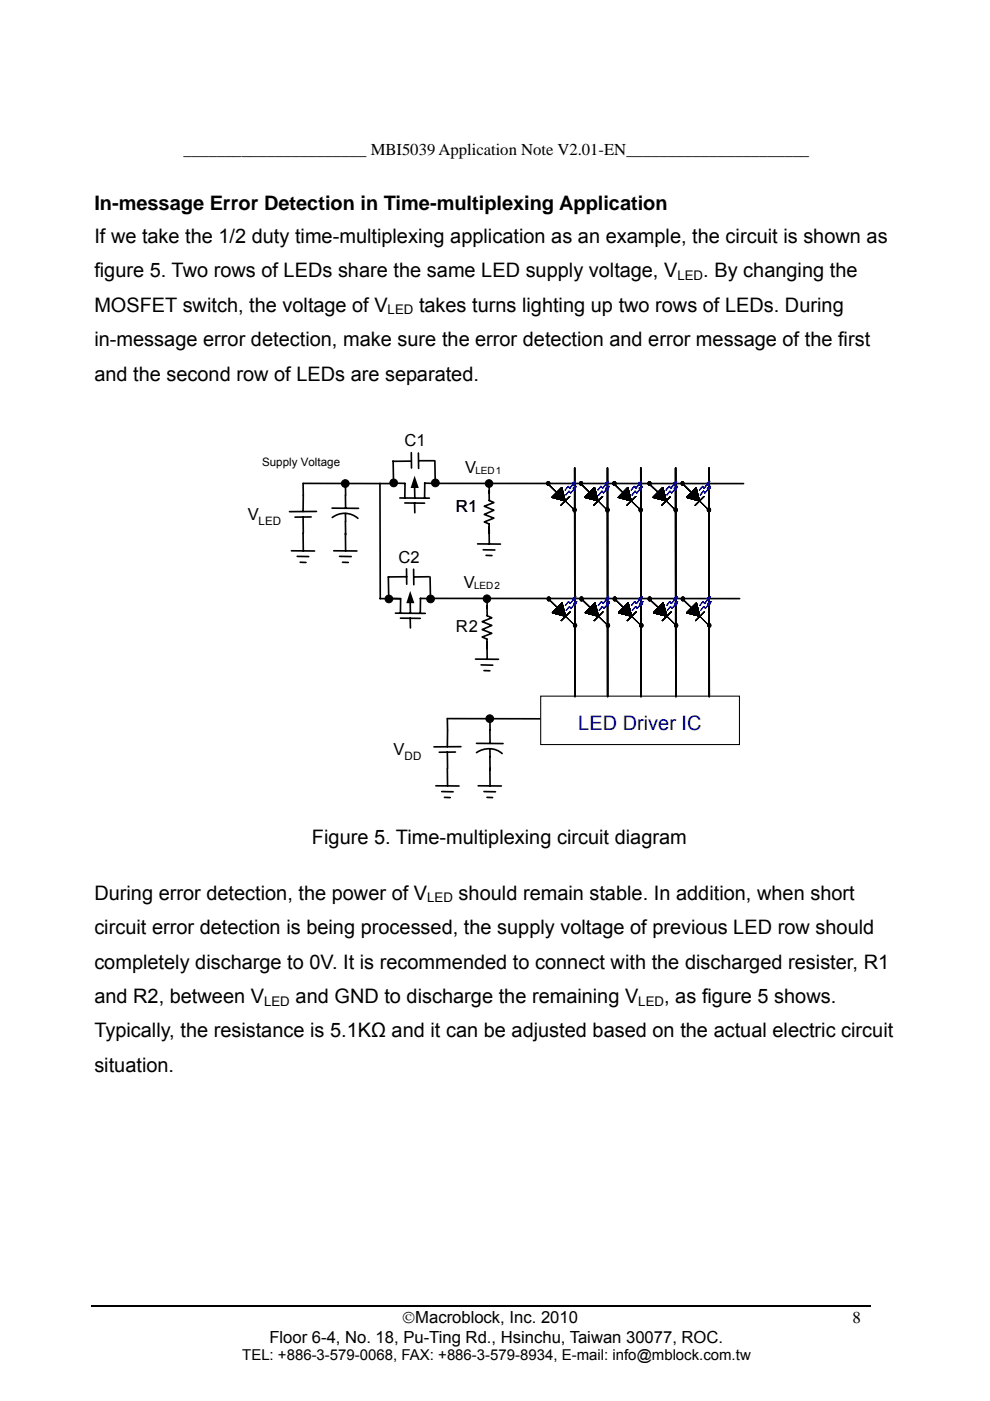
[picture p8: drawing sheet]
<svg xmlns="http://www.w3.org/2000/svg" width="210mm" height="297mm" viewBox="0 0 210 297" stroke-linecap="round" stroke-linejoin="round" font-family="sans-serif">
<path d="M19.5 276.9h165.2" fill="none" stroke="#000" stroke-width=".25"/>
<path d="M19 11h42.2v15h-42.2z" fill="#fff"/>
<path d="M114.6 147.6h42.2v10.3h-42.2z" fill="none" stroke="#000" stroke-width=".22"/>
<g fill="#fff">
<path d="M112.1 104.3h4.8v4.5h-4.8z"/>
<path d="M91.7 129.8h4.8v4.5h-4.8z"/>
</g>
<g fill="none" stroke="#000" stroke-width=".35">
<path d="M83.4 97.7v4.7M87.2 97.8h-3.9M87.2 96v3.2M88.7 96.1l.1 3.2M89 97.7h3.1M92.2 97.7l.1 4.7M121.9 99.2v48.5M61.8 116.8h4.9M63 118h2.4M63.6 119.2l1.3 .1M64.3 109.6v3.4M64.3 113.1v3.7"/>
<path d="M64.3 105.1v3.3M66 109.6h-3.5M67.1 108.4l-5.7 .1M70.4 107.7l5.6 .1M70.4 109.7a4.3 4.3 0 0 1 5.5 .2M70.8 116.8h4.9M72 118h2.5M72.6 119.2l1.3 .1M73.2 108.9l.1 4.4M73.2 102.5l.1 5.2M73.2 113.1l.1 3.7M80.6 102.5v24.4"/>
<path d="M83.8 102.4l2 .1M83.8 102.5h-19.5v2.5M84.8 105.6h6.2M85.8 106.6l4.2 .1M85.9 102.5l-.1 3M87.9 106.6v2.1M87.9 103.3v2.3M90 102.4l2.1 .1M90.1 102.4l-.1 3.1M92 102.5h65.6M101.3 115.3l4.8 .1M102.4 116.6h2.5"/>
<path d="M103.1 117.8h1.2M103.7 106.1l1 .5-2 .7 2 .9-2 .9 2 .8-2 .8 1 .4v2M103.7 104.1v2M103.7 111.7v3.6M103.7 102.5v2M80.6 126.9l4.3 .1M82.8 126.9h2.1M83.8 130h6.4M84.9 131.1h4.2M84.9 126.9v3.1M86.2 120.6v3.3M86.2 122.3h-3.9l.1 4.7"/>
<path d="M87 131.1v2M87 127.7v2.3M87.7 120.7v3.3M89.1 126.9h67.7M89.2 126.9l-.1 3M91 122.3h-3.1M91.2 122.3l.1 4.7M100.8 139.7l4.9 .1M103.3 130.5l1 .5-2.1 .8 2.1 .8-2.1 .9 2.1 .8-2.1 .8 1.1 .4v2M103.3 128.5v2M103.3 136.1v3.6M103.3 126.9v2.1"/>
<path d="M94.8 159.4l.1 3.5M94.9 154.9l-.1 3.4M96.6 159.4l-3.5 .1M97.7 158.3h-5.7M101 159.6a4.5 4.5 0 0 1 5.5 .2M101 157.6h5.7M102 141h2.5M102.6 142.2h1.3M103.9 158.7v4.5M103.9 152.4v5.2M114.5 152.4h-19.7l.1 2.4M92.4 166.6h4.9"/>
<path d="M93.7 167.8l2.4 .1M94.2 169.1h1.3M94.8 162.9l.1 3.7M101.4 166.6h4.9M102.6 167.8l2.5 .1M103.3 169.1h1.1M103.9 162.9v3.7"/>
</g>
<g fill="#000">
<path d="M87.9 100.9l.9 2.6h-1.7zM117 105.5l2.1-2.1 .7 2.8zM87 125.3l.9 2.6h-1.8z"/>
<circle cx="73.2" cy="102.5" r=".82"/>
<circle cx="83.5" cy="102.4" r=".82"/>
<circle cx="92.3" cy="102.4" r=".82"/>
<circle cx="103.7" cy="102.5" r=".81"/>
<circle cx="82.5" cy="127" r=".81"/>
<circle cx="91.3" cy="127" r=".81"/>
<circle cx="103.2" cy="126.9" r=".8"/>
<circle cx="103.8" cy="152.4" r=".82"/>
</g>
<g fill="none" stroke="#000" stroke-width=".21">
<path d="M117 105.5l2.1-2.1 .7 2.8z"/>
<circle cx="73.2" cy="102.5" r=".82"/>
<circle cx="83.5" cy="102.4" r=".82"/>
<circle cx="92.3" cy="102.4" r=".82"/>
<circle cx="103.7" cy="102.5" r=".81"/>
<circle cx="82.5" cy="127" r=".81"/>
<circle cx="91.3" cy="127" r=".81"/>
<circle cx="103.2" cy="126.9" r=".8"/>
<circle cx="103.8" cy="152.4" r=".82"/>
</g>
<path d="M116.1 102.4l2 2.1M117 105.5l2.1-2.1 .7 2.8zM119.8 106.2l1.9 1.9M120.8 105.3l-1.9 1.8" fill="none" stroke="#000" stroke-width=".22"/>
<path d="M121.5 102.7l-.7 .8" fill="none" stroke="#00f" stroke-width=".22"/>
<path d="M121.3 102.5l.7-.5-.3 .9z" fill="#00f"/>
<path d="M120.8 103.5l-.3-.4-.7 .8M121.3 102.5l.7-.5-.3 .9z" fill="none" stroke="#00f" stroke-width=".22"/>
<path d="M121.5 103.5l.7-.4-.4 .8z" fill="#00f"/>
<path d="M121.5 103.5l.7-.4-.4 .8zM121.7 103.7l-.7 .8-.4-.4-.6 .9M121.6 127.1l-.7 .9" fill="none" stroke="#00f" stroke-width=".22"/>
<g fill="#000">
<path d="M119.2 127.8l.7 2.9-2.8-.8z"/>
<circle cx="116.2" cy="102.5" r=".38"/>
<circle cx="121.8" cy="108.1" r=".38"/>
</g>
<g fill="none" stroke="#000" stroke-width=".21">
<path d="M119.2 127.8l.7 2.9-2.8-.8z"/>
<circle cx="116.2" cy="102.5" r=".38"/>
<circle cx="121.8" cy="108.1" r=".38"/>
</g>
<path d="M116.2 126.9l2.1 2M119.2 127.8l.7 2.9-2.8-.8zM119.9 130.7l1.9 1.8M120.9 129.7l-1.9 1.9" fill="none" stroke="#000" stroke-width=".22"/>
<path d="M121.4 126.9l.7-.4-.3 .9z" fill="#00f"/>
<path d="M120.9 128l-.4-.5-.6 .9M121.4 126.9l.7-.4-.3 .9z" fill="none" stroke="#00f" stroke-width=".22"/>
<path d="M121.6 128l.7-.5-.4 .9z" fill="#00f"/>
<path d="M128.4 102.7l-.6 .8M121.6 128l.7-.5-.4 .9zM121.8 128.2l-.7 .8-.4-.4-.7 .8" fill="none" stroke="#00f" stroke-width=".22"/>
<g fill="#000">
<path d="M126 103.4l.8 2.8-2.8-.7z"/>
<circle cx="116.4" cy="126.9" r=".39"/>
<circle cx="121.9" cy="132.6" r=".37"/>
</g>
<g fill="none" stroke="#000" stroke-width=".21">
<path d="M126 103.4l.8 2.8-2.8-.7z"/>
<circle cx="116.4" cy="126.9" r=".39"/>
<circle cx="121.9" cy="132.6" r=".37"/>
</g>
<path d="M128.8 99.2v48.5" fill="none" stroke="#000" stroke-width=".35"/>
<path d="M123 102.4l2.1 2.1M126 103.4l.8 2.8-2.8-.7zM126.8 106.2l1.9 1.9M127.7 105.3l-1.8 1.8M127.8 105.3l-1.9 1.8" fill="none" stroke="#000" stroke-width=".22"/>
<path d="M128.3 102.5l.7-.5-.3 .9z" fill="#00f"/>
<path d="M127.8 103.5l-.4-.4-.6 .8M128.3 102.5l.7-.5-.3 .9z" fill="none" stroke="#00f" stroke-width=".22"/>
<path d="M128.4 103.5l.7-.4-.3 .8z" fill="#00f"/>
<path d="M128.4 103.5l.7-.4-.3 .8zM128.6 103.7l-.6 .8-.4-.4-.7 .9M128.6 127.1l-.7 .9" fill="none" stroke="#00f" stroke-width=".22"/>
<g fill="#000">
<path d="M126.2 127.8l.7 2.9-2.8-.8z"/>
<circle cx="123.2" cy="102.5" r=".37"/>
<circle cx="128.8" cy="108.1" r=".39"/>
</g>
<g fill="none" stroke="#000" stroke-width=".21">
<path d="M126.2 127.8l.7 2.9-2.8-.8z"/>
<circle cx="123.2" cy="102.5" r=".37"/>
<circle cx="128.8" cy="108.1" r=".39"/>
</g>
<path d="M123.2 126.9l2.1 2M126.2 127.8l.7 2.9-2.8-.8zM126.9 130.7l1.9 1.8M127.8 129.7l-1.8 1.9" fill="none" stroke="#000" stroke-width=".22"/>
<path d="M128.4 126.9l.7-.4-.4 .9z" fill="#00f"/>
<path d="M127.9 128l-.4-.5-.6 .9M128.4 126.9l.7-.4-.4 .9z" fill="none" stroke="#00f" stroke-width=".22"/>
<path d="M128.6 128l.6-.5-.3 .9z" fill="#00f"/>
<path d="M135.5 102.7l-.6 .8M128.6 128l.6-.5-.3 .9zM128.8 128.2l-.8 .8-.3-.4-.7 .8" fill="none" stroke="#00f" stroke-width=".22"/>
<g fill="#000">
<path d="M133.1 103.4l.7 2.8-2.7-.7z"/>
<circle cx="123.3" cy="126.9" r=".38"/>
<circle cx="128.9" cy="132.6" r=".37"/>
</g>
<g fill="none" stroke="#000" stroke-width=".21">
<path d="M133.1 103.4l.7 2.8-2.7-.7z"/>
<circle cx="123.3" cy="126.9" r=".38"/>
<circle cx="128.9" cy="132.6" r=".37"/>
</g>
<path d="M135.9 99.2v48.5" fill="none" stroke="#000" stroke-width=".35"/>
<path d="M130.1 102.4l2 2.1M133.1 103.4l.7 2.8-2.7-.7zM133.8 106.2l1.9 1.9M134.8 105.3l-1.9 1.8" fill="none" stroke="#000" stroke-width=".22"/>
<path d="M135.3 102.5l.7-.5-.3 .9z" fill="#00f"/>
<path d="M134.9 103.5l-.4-.4-.7 .8M135.3 102.5l.7-.5-.3 .9z" fill="none" stroke="#00f" stroke-width=".22"/>
<path d="M135.5 103.5l.7-.4-.4 .8z" fill="#00f"/>
<path d="M135.5 103.5l.7-.4-.4 .8zM135.7 103.7l-.7 .8-.3-.4-.7 .9M135.6 127.1l-.7 .9" fill="none" stroke="#00f" stroke-width=".22"/>
<g fill="#000">
<path d="M133.2 127.8l.7 2.9-2.8-.8z"/>
<circle cx="130.2" cy="102.5" r=".38"/>
<circle cx="135.8" cy="108.1" r=".38"/>
</g>
<g fill="none" stroke="#000" stroke-width=".21">
<path d="M133.2 127.8l.7 2.9-2.8-.8z"/>
<circle cx="130.2" cy="102.5" r=".38"/>
<circle cx="135.8" cy="108.1" r=".38"/>
</g>
<path d="M130.2 126.9l2.1 2M133.2 127.8l.7 2.9-2.8-.8zM133.9 130.7l1.9 1.8M134.9 129.7l-1.9 1.9" fill="none" stroke="#000" stroke-width=".22"/>
<path d="M135.5 126.9l.6-.4-.3 .9z" fill="#00f"/>
<path d="M134.9 128l-.3-.5-.7 .9M135.5 126.9l.6-.4-.3 .9z" fill="none" stroke="#00f" stroke-width=".22"/>
<path d="M135.6 128l.7-.5-.3 .9z" fill="#00f"/>
<path d="M142.9 102.7l-.7 .8M135.6 128l.7-.5-.3 .9zM135.8 128.2l-.7 .8-.3-.4-.8 .8" fill="none" stroke="#00f" stroke-width=".22"/>
<g fill="#000">
<path d="M140.5 103.4l.8 2.8-2.8-.7z"/>
<circle cx="130.4" cy="126.9" r=".38"/>
<circle cx="136" cy="132.6" r=".38"/>
</g>
<g fill="none" stroke="#000" stroke-width=".21">
<path d="M140.5 103.4l.8 2.8-2.8-.7z"/>
<circle cx="130.4" cy="126.9" r=".38"/>
<circle cx="136" cy="132.6" r=".38"/>
</g>
<path d="M143.3 99.2v48.5" fill="none" stroke="#000" stroke-width=".35"/>
<path d="M137.5 102.4l2.1 2.1M140.5 103.4l.8 2.8-2.8-.7zM141.3 106.2l1.8 1.9M142.2 105.3l-1.9 1.8" fill="none" stroke="#000" stroke-width=".22"/>
<path d="M142.8 102.5l.7-.5-.4 .9z" fill="#00f"/>
<path d="M142.2 103.5l-.3-.4-.7 .8M142.8 102.5l.7-.5-.4 .9z" fill="none" stroke="#00f" stroke-width=".22"/>
<path d="M142.9 103.5l.7-.4-.3 .8z" fill="#00f"/>
<path d="M142.9 103.5l.7-.4-.3 .8zM143.1 103.7l-.7 .8-.4-.4-.6 .9M143 127.1l-.6 .9" fill="none" stroke="#00f" stroke-width=".22"/>
<g fill="#000">
<path d="M140.6 127.8l.8 2.9-2.8-.8z"/>
<circle cx="137.7" cy="102.5" r=".37"/>
<circle cx="143.3" cy="108.1" r=".38"/>
</g>
<g fill="none" stroke="#000" stroke-width=".21">
<path d="M140.6 127.8l.8 2.9-2.8-.8z"/>
<circle cx="137.7" cy="102.5" r=".37"/>
<circle cx="143.3" cy="108.1" r=".38"/>
</g>
<path d="M137.6 126.9l2.1 2M140.6 127.8l.8 2.9-2.8-.8zM141.4 130.7l1.9 1.8M142.3 129.7l-1.9 1.9" fill="none" stroke="#000" stroke-width=".22"/>
<path d="M142.9 126.9l.7-.4-.4 .9z" fill="#00f"/>
<path d="M142.4 128l-.4-.5-.6 .9M142.9 126.9l.7-.4-.4 .9z" fill="none" stroke="#00f" stroke-width=".22"/>
<path d="M143 128l.7-.5-.3 .9z" fill="#00f"/>
<path d="M150 102.7l-.7 .8M143 128l.7-.5-.3 .9zM143.2 128.2l-.7 .8-.3-.4-.7 .8" fill="none" stroke="#00f" stroke-width=".22"/>
<g fill="#000">
<path d="M147.6 103.4l.7 2.8-2.8-.7z"/>
<circle cx="137.7" cy="126.9" r=".38"/>
<circle cx="143.4" cy="132.6" r=".36"/>
</g>
<g fill="none" stroke="#000" stroke-width=".21">
<path d="M147.6 103.4l.7 2.8-2.8-.7z"/>
<circle cx="137.7" cy="126.9" r=".38"/>
<circle cx="143.4" cy="132.6" r=".36"/>
</g>
<path d="M150.3 99.2l.1 48.5" fill="none" stroke="#000" stroke-width=".35"/>
<path d="M144.6 102.4l2 2.1M147.6 103.4l.7 2.8-2.8-.7zM148.3 106.2l1.9 1.9M149.3 105.3l-1.9 1.8" fill="none" stroke="#000" stroke-width=".22"/>
<path d="M149.8 102.5l.7-.5-.3 .9z" fill="#00f"/>
<path d="M149.3 103.5l-.3-.4-.7 .8M149.8 102.5l.7-.5-.3 .9z" fill="none" stroke="#00f" stroke-width=".22"/>
<path d="M150 103.5l.7-.4-.4 .8z" fill="#00f"/>
<path d="M149.5 104.5l-.3-.4-.7 .9M150 103.5l.7-.4-.4 .8zM150.1 103.7l-.7 .8M150.1 127.1l-.7 .9" fill="none" stroke="#00f" stroke-width=".22"/>
<g fill="#000">
<path d="M145.6 129.9l2.1-2.1 .7 2.9z"/>
<circle cx="144.7" cy="102.5" r=".36"/>
<circle cx="150.3" cy="108.1" r=".39"/>
</g>
<g fill="none" stroke="#000" stroke-width=".21">
<path d="M145.6 129.9l2.1-2.1 .7 2.9z"/>
<circle cx="144.7" cy="102.5" r=".36"/>
<circle cx="150.3" cy="108.1" r=".39"/>
</g>
<path d="M144.6 126.9l2.1 2M145.6 129.9l2.1-2.1 .7 2.9zM148.4 130.7l1.8 1.8M149.4 129.7l-1.9 1.9" fill="none" stroke="#000" stroke-width=".22"/>
<path d="M149.9 126.9l.7-.4-.4 .9z" fill="#00f"/>
<path d="M149.4 128l-.3-.5-.7 .9M149.9 126.9l.7-.4-.4 .9z" fill="none" stroke="#00f" stroke-width=".22"/>
<path d="M150.1 128l.7-.5-.4 .9z" fill="#00f"/>
<path d="M150.1 128l.7-.5-.4 .9zM150.2 128.2l-.6 .8-.4-.4-.7 .8" fill="none" stroke="#00f" stroke-width=".22"/>
<g fill="#000">
<circle cx="144.8" cy="126.9" r=".39"/>
<circle cx="150.4" cy="132.6" r=".36"/>
</g>
<g fill="none" stroke="#000" stroke-width=".21">
<circle cx="144.8" cy="126.9" r=".39"/>
<circle cx="150.4" cy="132.6" r=".36"/>
</g>
<path d="M112.7 103.6h3.3v8h-3.3z" fill="#fff"/>
<path d="M121.9 99.2v48.5" fill="none" stroke="#000" stroke-width=".35"/>
<path d="M116.1 102.4l2 2.1M117 105.5l2.1-2.1 .7 2.8zM119.8 106.2l1.9 1.9M120.8 105.3l-1.9 1.8" fill="none" stroke="#000" stroke-width=".22"/>
<path d="M117 105.5l2.1-2.1 .7 2.8z" fill="#000"/>
<path d="M117 105.5l2.1-2.1 .7 2.8z" fill="none" stroke="#000" stroke-width=".21"/>
<path d="M121.5 102.7l-.7 .8" fill="none" stroke="#00f" stroke-width=".22"/>
<path d="M121.3 102.5l.7-.5-.3 .9z" fill="#00f"/>
<path d="M120.8 103.5l-.3-.4-.7 .8M121.3 102.5l.7-.5-.3 .9z" fill="none" stroke="#00f" stroke-width=".22"/>
<path d="M121.5 103.5l.7-.4-.4 .8z" fill="#00f"/>
<path d="M121.5 103.5l.7-.4-.4 .8zM121.7 103.7l-.7 .8-.4-.4-.6 .9M121.6 127.1l-.7 .9" fill="none" stroke="#00f" stroke-width=".22"/>
<g fill="#000">
<path d="M119.2 127.8l.7 2.9-2.8-.8z"/>
<circle cx="116.2" cy="102.5" r=".38"/>
<circle cx="121.8" cy="108.1" r=".38"/>
</g>
<g fill="none" stroke="#000" stroke-width=".21">
<path d="M119.2 127.8l.7 2.9-2.8-.8z"/>
<circle cx="116.2" cy="102.5" r=".38"/>
<circle cx="121.8" cy="108.1" r=".38"/>
</g>
<path d="M116.2 126.9l2.1 2M119.2 127.8l.7 2.9-2.8-.8zM119.9 130.7l1.9 1.8M120.9 129.7l-1.9 1.9" fill="none" stroke="#000" stroke-width=".22"/>
<path d="M121.4 126.9l.7-.4-.3 .9z" fill="#00f"/>
<path d="M120.9 128l-.4-.5-.6 .9M121.4 126.9l.7-.4-.3 .9z" fill="none" stroke="#00f" stroke-width=".22"/>
<path d="M121.6 128l.7-.5-.4 .9z" fill="#00f"/>
<path d="M128.4 102.7l-.6 .8M121.6 128l.7-.5-.4 .9zM121.8 128.2l-.7 .8-.4-.4-.7 .8" fill="none" stroke="#00f" stroke-width=".22"/>
<g fill="#000">
<path d="M126 103.4l.8 2.8-2.8-.7z"/>
<circle cx="116.4" cy="126.9" r=".39"/>
<circle cx="121.9" cy="132.6" r=".37"/>
</g>
<g fill="none" stroke="#000" stroke-width=".21">
<path d="M126 103.4l.8 2.8-2.8-.7z"/>
<circle cx="116.4" cy="126.9" r=".39"/>
<circle cx="121.9" cy="132.6" r=".37"/>
</g>
<path d="M128.8 99.2v48.5" fill="none" stroke="#000" stroke-width=".35"/>
<path d="M123 102.4l2.1 2.1M126 103.4l.8 2.8-2.8-.7zM126.8 106.2l1.9 1.9M127.7 105.3l-1.8 1.8M127.8 105.3l-1.9 1.8" fill="none" stroke="#000" stroke-width=".22"/>
<path d="M128.3 102.5l.7-.5-.3 .9z" fill="#00f"/>
<path d="M127.8 103.5l-.4-.4-.6 .8M128.3 102.5l.7-.5-.3 .9z" fill="none" stroke="#00f" stroke-width=".22"/>
<path d="M128.4 103.5l.7-.4-.3 .8z" fill="#00f"/>
<path d="M128.4 103.5l.7-.4-.3 .8zM128.6 103.7l-.6 .8-.4-.4-.7 .9M128.6 127.1l-.7 .9" fill="none" stroke="#00f" stroke-width=".22"/>
<g fill="#000">
<path d="M126.2 127.8l.7 2.9-2.8-.8z"/>
<circle cx="123.2" cy="102.5" r=".37"/>
<circle cx="128.8" cy="108.1" r=".39"/>
</g>
<g fill="none" stroke="#000" stroke-width=".21">
<path d="M126.2 127.8l.7 2.9-2.8-.8z"/>
<circle cx="123.2" cy="102.5" r=".37"/>
<circle cx="128.8" cy="108.1" r=".39"/>
</g>
<path d="M123.2 126.9l2.1 2M126.2 127.8l.7 2.9-2.8-.8zM126.9 130.7l1.9 1.8M127.8 129.7l-1.8 1.9" fill="none" stroke="#000" stroke-width=".22"/>
<path d="M128.4 126.9l.7-.4-.4 .9z" fill="#00f"/>
<path d="M127.9 128l-.4-.5-.6 .9M128.4 126.9l.7-.4-.4 .9z" fill="none" stroke="#00f" stroke-width=".22"/>
<path d="M128.6 128l.6-.5-.3 .9z" fill="#00f"/>
<path d="M135.5 102.7l-.6 .8M128.6 128l.6-.5-.3 .9zM128.8 128.2l-.8 .8-.3-.4-.7 .8" fill="none" stroke="#00f" stroke-width=".22"/>
<g fill="#000">
<path d="M133.1 103.4l.7 2.8-2.7-.7z"/>
<circle cx="123.3" cy="126.9" r=".38"/>
<circle cx="128.9" cy="132.6" r=".37"/>
</g>
<g fill="none" stroke="#000" stroke-width=".21">
<path d="M133.1 103.4l.7 2.8-2.7-.7z"/>
<circle cx="123.3" cy="126.9" r=".38"/>
<circle cx="128.9" cy="132.6" r=".37"/>
</g>
<path d="M135.9 99.2v48.5" fill="none" stroke="#000" stroke-width=".35"/>
<path d="M130.1 102.4l2 2.1M133.1 103.4l.7 2.8-2.7-.7zM133.8 106.2l1.9 1.9M134.8 105.3l-1.9 1.8" fill="none" stroke="#000" stroke-width=".22"/>
<path d="M135.3 102.5l.7-.5-.3 .9z" fill="#00f"/>
<path d="M134.9 103.5l-.4-.4-.7 .8M135.3 102.5l.7-.5-.3 .9z" fill="none" stroke="#00f" stroke-width=".22"/>
<path d="M135.5 103.5l.7-.4-.4 .8z" fill="#00f"/>
<path d="M135.5 103.5l.7-.4-.4 .8zM135.7 103.7l-.7 .8-.3-.4-.7 .9M135.6 127.1l-.7 .9" fill="none" stroke="#00f" stroke-width=".22"/>
<g fill="#000">
<path d="M133.2 127.8l.7 2.9-2.8-.8z"/>
<circle cx="130.2" cy="102.5" r=".38"/>
<circle cx="135.8" cy="108.1" r=".38"/>
</g>
<g fill="none" stroke="#000" stroke-width=".21">
<path d="M133.2 127.8l.7 2.9-2.8-.8z"/>
<circle cx="130.2" cy="102.5" r=".38"/>
<circle cx="135.8" cy="108.1" r=".38"/>
</g>
<path d="M130.2 126.9l2.1 2M133.2 127.8l.7 2.9-2.8-.8zM133.9 130.7l1.9 1.8M134.9 129.7l-1.9 1.9" fill="none" stroke="#000" stroke-width=".22"/>
<path d="M135.5 126.9l.6-.4-.3 .9z" fill="#00f"/>
<path d="M134.9 128l-.3-.5-.7 .9M135.5 126.9l.6-.4-.3 .9z" fill="none" stroke="#00f" stroke-width=".22"/>
<path d="M135.6 128l.7-.5-.3 .9z" fill="#00f"/>
<path d="M142.9 102.7l-.7 .8M135.6 128l.7-.5-.3 .9zM135.8 128.2l-.7 .8-.3-.4-.8 .8" fill="none" stroke="#00f" stroke-width=".22"/>
<g fill="#000">
<path d="M140.5 103.4l.8 2.8-2.8-.7z"/>
<circle cx="130.4" cy="126.9" r=".38"/>
<circle cx="136" cy="132.6" r=".38"/>
</g>
<g fill="none" stroke="#000" stroke-width=".21">
<path d="M140.5 103.4l.8 2.8-2.8-.7z"/>
<circle cx="130.4" cy="126.9" r=".38"/>
<circle cx="136" cy="132.6" r=".38"/>
</g>
<path d="M143.3 99.2v48.5" fill="none" stroke="#000" stroke-width=".35"/>
<path d="M137.5 102.4l2.1 2.1M140.5 103.4l.8 2.8-2.8-.7zM141.3 106.2l1.8 1.9M142.2 105.3l-1.9 1.8" fill="none" stroke="#000" stroke-width=".22"/>
<path d="M142.8 102.5l.7-.5-.4 .9z" fill="#00f"/>
<path d="M142.2 103.5l-.3-.4-.7 .8M142.8 102.5l.7-.5-.4 .9z" fill="none" stroke="#00f" stroke-width=".22"/>
<path d="M142.9 103.5l.7-.4-.3 .8z" fill="#00f"/>
<path d="M142.9 103.5l.7-.4-.3 .8zM143.1 103.7l-.7 .8-.4-.4-.6 .9M143 127.1l-.6 .9" fill="none" stroke="#00f" stroke-width=".22"/>
<g fill="#000">
<path d="M140.6 127.8l.8 2.9-2.8-.8z"/>
<circle cx="137.7" cy="102.5" r=".37"/>
<circle cx="143.3" cy="108.1" r=".38"/>
</g>
<g fill="none" stroke="#000" stroke-width=".21">
<path d="M140.6 127.8l.8 2.9-2.8-.8z"/>
<circle cx="137.7" cy="102.5" r=".37"/>
<circle cx="143.3" cy="108.1" r=".38"/>
</g>
<path d="M137.6 126.9l2.1 2M140.6 127.8l.8 2.9-2.8-.8zM141.4 130.7l1.9 1.8M142.3 129.7l-1.9 1.9" fill="none" stroke="#000" stroke-width=".22"/>
<path d="M142.9 126.9l.7-.4-.4 .9z" fill="#00f"/>
<path d="M142.4 128l-.4-.5-.6 .9M142.9 126.9l.7-.4-.4 .9z" fill="none" stroke="#00f" stroke-width=".22"/>
<path d="M143 128l.7-.5-.3 .9z" fill="#00f"/>
<path d="M150 102.7l-.7 .8M143 128l.7-.5-.3 .9zM143.2 128.2l-.7 .8-.3-.4-.7 .8" fill="none" stroke="#00f" stroke-width=".22"/>
<g fill="#000">
<path d="M147.6 103.4l.7 2.8-2.8-.7z"/>
<circle cx="137.7" cy="126.9" r=".38"/>
<circle cx="143.4" cy="132.6" r=".36"/>
</g>
<g fill="none" stroke="#000" stroke-width=".21">
<path d="M147.6 103.4l.7 2.8-2.8-.7z"/>
<circle cx="137.7" cy="126.9" r=".38"/>
<circle cx="143.4" cy="132.6" r=".36"/>
</g>
<path d="M150.3 99.2l.1 48.5" fill="none" stroke="#000" stroke-width=".35"/>
<path d="M144.6 102.4l2 2.1M147.6 103.4l.7 2.8-2.8-.7zM148.3 106.2l1.9 1.9M149.3 105.3l-1.9 1.8" fill="none" stroke="#000" stroke-width=".22"/>
<path d="M149.8 102.5l.7-.5-.3 .9z" fill="#00f"/>
<path d="M149.3 103.5l-.3-.4-.7 .8M149.8 102.5l.7-.5-.3 .9z" fill="none" stroke="#00f" stroke-width=".22"/>
<path d="M150 103.5l.7-.4-.4 .8z" fill="#00f"/>
<path d="M149.5 104.5l-.3-.4-.7 .9M150 103.5l.7-.4-.4 .8zM150.1 103.7l-.7 .8M150.1 127.1l-.7 .9" fill="none" stroke="#00f" stroke-width=".22"/>
<g fill="#000">
<path d="M145.6 129.9l2.1-2.1 .7 2.9z"/>
<circle cx="144.7" cy="102.5" r=".36"/>
<circle cx="150.3" cy="108.1" r=".39"/>
</g>
<g fill="none" stroke="#000" stroke-width=".21">
<path d="M145.6 129.9l2.1-2.1 .7 2.9z"/>
<circle cx="144.7" cy="102.5" r=".36"/>
<circle cx="150.3" cy="108.1" r=".39"/>
</g>
<path d="M144.6 126.9l2.1 2M145.6 129.9l2.1-2.1 .7 2.9zM148.4 130.7l1.8 1.8M149.4 129.7l-1.9 1.9" fill="none" stroke="#000" stroke-width=".22"/>
<path d="M149.9 126.9l.7-.4-.4 .9z" fill="#00f"/>
<path d="M149.4 128l-.3-.5-.7 .9M149.9 126.9l.7-.4-.4 .9z" fill="none" stroke="#00f" stroke-width=".22"/>
<path d="M150.1 128l.7-.5-.4 .9z" fill="#00f"/>
<path d="M121.5 102.7l-.7 .8M150.1 128l.7-.5-.4 .9zM150.2 128.2l-.6 .8-.4-.4-.7 .8" fill="none" stroke="#00f" stroke-width=".22"/>
<g fill="#000">
<path d="M117 105.5l2.1-2.1 .7 2.8z"/>
<circle cx="144.8" cy="126.9" r=".39"/>
<circle cx="150.4" cy="132.6" r=".36"/>
</g>
<g fill="none" stroke="#000" stroke-width=".21">
<path d="M117 105.5l2.1-2.1 .7 2.8z"/>
<circle cx="144.8" cy="126.9" r=".39"/>
<circle cx="150.4" cy="132.6" r=".36"/>
</g>
<path d="M121.9 99.2v48.5" fill="none" stroke="#000" stroke-width=".35"/>
<path d="M116.1 102.4l2 2.1M117 105.5l2.1-2.1 .7 2.8zM119.8 106.2l1.9 1.9M120.8 105.3l-1.9 1.8" fill="none" stroke="#000" stroke-width=".22"/>
<path d="M121.3 102.5l.7-.5-.3 .9z" fill="#00f"/>
<path d="M120.8 103.5l-.3-.4-.7 .8M121.3 102.5l.7-.5-.3 .9z" fill="none" stroke="#00f" stroke-width=".22"/>
<path d="M121.5 103.5l.7-.4-.4 .8z" fill="#00f"/>
<path d="M121.5 103.5l.7-.4-.4 .8zM121.7 103.7l-.7 .8-.4-.4-.6 .9M121.6 127.1l-.7 .9" fill="none" stroke="#00f" stroke-width=".22"/>
<g fill="#000">
<path d="M119.2 127.8l.7 2.9-2.8-.8z"/>
<circle cx="116.2" cy="102.5" r=".38"/>
<circle cx="121.8" cy="108.1" r=".38"/>
</g>
<g fill="none" stroke="#000" stroke-width=".21">
<path d="M119.2 127.8l.7 2.9-2.8-.8z"/>
<circle cx="116.2" cy="102.5" r=".38"/>
<circle cx="121.8" cy="108.1" r=".38"/>
</g>
<path d="M116.2 126.9l2.1 2M119.2 127.8l.7 2.9-2.8-.8zM119.9 130.7l1.9 1.8M120.9 129.7l-1.9 1.9" fill="none" stroke="#000" stroke-width=".22"/>
<path d="M121.4 126.9l.7-.4-.3 .9z" fill="#00f"/>
<path d="M120.9 128l-.4-.5-.6 .9M121.4 126.9l.7-.4-.3 .9z" fill="none" stroke="#00f" stroke-width=".22"/>
<path d="M121.6 128l.7-.5-.4 .9z" fill="#00f"/>
<path d="M128.4 102.7l-.6 .8M121.6 128l.7-.5-.4 .9zM121.8 128.2l-.7 .8-.4-.4-.7 .8" fill="none" stroke="#00f" stroke-width=".22"/>
<g fill="#000">
<path d="M126 103.4l.8 2.8-2.8-.7z"/>
<circle cx="116.4" cy="126.9" r=".39"/>
<circle cx="121.9" cy="132.6" r=".37"/>
</g>
<g fill="none" stroke="#000" stroke-width=".21">
<path d="M126 103.4l.8 2.8-2.8-.7z"/>
<circle cx="116.4" cy="126.9" r=".39"/>
<circle cx="121.9" cy="132.6" r=".37"/>
</g>
<path d="M128.8 99.2v48.5" fill="none" stroke="#000" stroke-width=".35"/>
<path d="M123 102.4l2.1 2.1M126 103.4l.8 2.8-2.8-.7zM126.8 106.2l1.9 1.9M127.7 105.3l-1.8 1.8M127.8 105.3l-1.9 1.8" fill="none" stroke="#000" stroke-width=".22"/>
<path d="M128.3 102.5l.7-.5-.3 .9z" fill="#00f"/>
<path d="M127.8 103.5l-.4-.4-.6 .8M128.3 102.5l.7-.5-.3 .9z" fill="none" stroke="#00f" stroke-width=".22"/>
<path d="M128.4 103.5l.7-.4-.3 .8z" fill="#00f"/>
<path d="M128.4 103.5l.7-.4-.3 .8zM128.6 103.7l-.6 .8-.4-.4-.7 .9M128.6 127.1l-.7 .9" fill="none" stroke="#00f" stroke-width=".22"/>
<g fill="#000">
<path d="M126.2 127.8l.7 2.9-2.8-.8z"/>
<circle cx="123.2" cy="102.5" r=".37"/>
<circle cx="128.8" cy="108.1" r=".39"/>
</g>
<g fill="none" stroke="#000" stroke-width=".21">
<path d="M126.2 127.8l.7 2.9-2.8-.8z"/>
<circle cx="123.2" cy="102.5" r=".37"/>
<circle cx="128.8" cy="108.1" r=".39"/>
</g>
<path d="M123.2 126.9l2.1 2M126.2 127.8l.7 2.9-2.8-.8zM126.9 130.7l1.9 1.8M127.8 129.7l-1.8 1.9" fill="none" stroke="#000" stroke-width=".22"/>
<path d="M128.4 126.9l.7-.4-.4 .9z" fill="#00f"/>
<path d="M127.9 128l-.4-.5-.6 .9M128.4 126.9l.7-.4-.4 .9z" fill="none" stroke="#00f" stroke-width=".22"/>
<path d="M128.6 128l.6-.5-.3 .9z" fill="#00f"/>
<path d="M135.5 102.7l-.6 .8M128.6 128l.6-.5-.3 .9zM128.8 128.2l-.8 .8-.3-.4-.7 .8" fill="none" stroke="#00f" stroke-width=".22"/>
<g fill="#000">
<path d="M133.1 103.4l.7 2.8-2.7-.7z"/>
<circle cx="123.3" cy="126.9" r=".38"/>
<circle cx="128.9" cy="132.6" r=".37"/>
</g>
<g fill="none" stroke="#000" stroke-width=".21">
<path d="M133.1 103.4l.7 2.8-2.7-.7z"/>
<circle cx="123.3" cy="126.9" r=".38"/>
<circle cx="128.9" cy="132.6" r=".37"/>
</g>
<path d="M135.9 99.2v48.5" fill="none" stroke="#000" stroke-width=".35"/>
<path d="M130.1 102.4l2 2.1M133.1 103.4l.7 2.8-2.7-.7zM133.8 106.2l1.9 1.9M134.8 105.3l-1.9 1.8" fill="none" stroke="#000" stroke-width=".22"/>
<path d="M135.3 102.5l.7-.5-.3 .9z" fill="#00f"/>
<path d="M134.9 103.5l-.4-.4-.7 .8M135.3 102.5l.7-.5-.3 .9z" fill="none" stroke="#00f" stroke-width=".22"/>
<path d="M135.5 103.5l.7-.4-.4 .8z" fill="#00f"/>
<path d="M135.5 103.5l.7-.4-.4 .8zM135.7 103.7l-.7 .8-.3-.4-.7 .9M135.6 127.1l-.7 .9" fill="none" stroke="#00f" stroke-width=".22"/>
<g fill="#000">
<path d="M133.2 127.8l.7 2.9-2.8-.8z"/>
<circle cx="130.2" cy="102.5" r=".38"/>
<circle cx="135.8" cy="108.1" r=".38"/>
</g>
<g fill="none" stroke="#000" stroke-width=".21">
<path d="M133.2 127.8l.7 2.9-2.8-.8z"/>
<circle cx="130.2" cy="102.5" r=".38"/>
<circle cx="135.8" cy="108.1" r=".38"/>
</g>
<path d="M130.2 126.9l2.1 2M133.2 127.8l.7 2.9-2.8-.8zM133.9 130.7l1.9 1.8M134.9 129.7l-1.9 1.9" fill="none" stroke="#000" stroke-width=".22"/>
<path d="M135.5 126.9l.6-.4-.3 .9z" fill="#00f"/>
<path d="M134.9 128l-.3-.5-.7 .9M135.5 126.9l.6-.4-.3 .9z" fill="none" stroke="#00f" stroke-width=".22"/>
<path d="M135.6 128l.7-.5-.3 .9z" fill="#00f"/>
<path d="M142.9 102.7l-.7 .8M135.6 128l.7-.5-.3 .9zM135.8 128.2l-.7 .8-.3-.4-.8 .8" fill="none" stroke="#00f" stroke-width=".22"/>
<g fill="#000">
<path d="M140.5 103.4l.8 2.8-2.8-.7z"/>
<circle cx="130.4" cy="126.9" r=".38"/>
<circle cx="136" cy="132.6" r=".38"/>
</g>
<g fill="none" stroke="#000" stroke-width=".21">
<path d="M140.5 103.4l.8 2.8-2.8-.7z"/>
<circle cx="130.4" cy="126.9" r=".38"/>
<circle cx="136" cy="132.6" r=".38"/>
</g>
<path d="M143.3 99.2v48.5" fill="none" stroke="#000" stroke-width=".35"/>
<path d="M137.5 102.4l2.1 2.1M140.5 103.4l.8 2.8-2.8-.7zM141.3 106.2l1.8 1.9M142.2 105.3l-1.9 1.8" fill="none" stroke="#000" stroke-width=".22"/>
<path d="M142.8 102.5l.7-.5-.4 .9z" fill="#00f"/>
<path d="M142.2 103.5l-.3-.4-.7 .8M142.8 102.5l.7-.5-.4 .9z" fill="none" stroke="#00f" stroke-width=".22"/>
<path d="M142.9 103.5l.7-.4-.3 .8z" fill="#00f"/>
<path d="M142.9 103.5l.7-.4-.3 .8zM143.1 103.7l-.7 .8-.4-.4-.6 .9M143 127.1l-.6 .9" fill="none" stroke="#00f" stroke-width=".22"/>
<g fill="#000">
<path d="M140.6 127.8l.8 2.9-2.8-.8z"/>
<circle cx="137.7" cy="102.5" r=".37"/>
<circle cx="143.3" cy="108.1" r=".38"/>
</g>
<g fill="none" stroke="#000" stroke-width=".21">
<path d="M140.6 127.8l.8 2.9-2.8-.8z"/>
<circle cx="137.7" cy="102.5" r=".37"/>
<circle cx="143.3" cy="108.1" r=".38"/>
</g>
<path d="M137.6 126.9l2.1 2M140.6 127.8l.8 2.9-2.8-.8zM141.4 130.7l1.9 1.8M142.3 129.7l-1.9 1.9" fill="none" stroke="#000" stroke-width=".22"/>
<path d="M142.9 126.9l.7-.4-.4 .9z" fill="#00f"/>
<path d="M142.4 128l-.4-.5-.6 .9M142.9 126.9l.7-.4-.4 .9z" fill="none" stroke="#00f" stroke-width=".22"/>
<path d="M143 128l.7-.5-.3 .9z" fill="#00f"/>
<path d="M150 102.7l-.7 .8M143 128l.7-.5-.3 .9zM143.2 128.2l-.7 .8-.3-.4-.7 .8" fill="none" stroke="#00f" stroke-width=".22"/>
<g fill="#000">
<path d="M147.6 103.4l.7 2.8-2.8-.7z"/>
<circle cx="137.7" cy="126.9" r=".38"/>
<circle cx="143.4" cy="132.6" r=".36"/>
</g>
<g fill="none" stroke="#000" stroke-width=".21">
<path d="M147.6 103.4l.7 2.8-2.8-.7z"/>
<circle cx="137.7" cy="126.9" r=".38"/>
<circle cx="143.4" cy="132.6" r=".36"/>
</g>
<path d="M150.3 99.2l.1 48.5" fill="none" stroke="#000" stroke-width=".35"/>
<path d="M144.6 102.4l2 2.1M147.6 103.4l.7 2.8-2.8-.7zM148.3 106.2l1.9 1.9M149.3 105.3l-1.9 1.8" fill="none" stroke="#000" stroke-width=".22"/>
<path d="M149.8 102.5l.7-.5-.3 .9z" fill="#00f"/>
<path d="M149.3 103.5l-.3-.4-.7 .8M149.8 102.5l.7-.5-.3 .9z" fill="none" stroke="#00f" stroke-width=".22"/>
<path d="M150 103.5l.7-.4-.4 .8z" fill="#00f"/>
<path d="M128.4 102.7l-.6 .8M149.5 104.5l-.3-.4-.7 .9M150 103.5l.7-.4-.4 .8z" fill="none" stroke="#00f" stroke-width=".22"/>
<path d="M126 103.4l.8 2.8-2.8-.7z" fill="#000"/>
<path d="M123 102.4l2.1 2.1M126 103.4l.8 2.8-2.8-.7zM127.8 105.3l-1.9 1.8" fill="none" stroke="#000" stroke-width=".22"/>
<path d="M126 103.4l.8 2.8-2.8-.7z" fill="none" stroke="#000" stroke-width=".21"/>
<path d="M128.3 102.5l.7-.5-.3 .9z" fill="#00f"/>
<path d="M127.8 103.5l-.4-.4-.6 .8M128.3 102.5l.7-.5-.3 .9z" fill="none" stroke="#00f" stroke-width=".22"/>
<path d="M128.4 103.5l.7-.4-.3 .8z" fill="#00f"/>
<path d="M128.4 103.5l.7-.4-.3 .8zM128.6 103.7l-.6 .8-.4-.4-.7 .9M128.6 127.1l-.7 .9" fill="none" stroke="#00f" stroke-width=".22"/>
<g fill="#000">
<path d="M126.2 127.8l.7 2.9-2.8-.8z"/>
<circle cx="123.2" cy="102.5" r=".37"/>
<circle cx="128.8" cy="108.1" r=".39"/>
</g>
<g fill="none" stroke="#000" stroke-width=".21">
<path d="M126.2 127.8l.7 2.9-2.8-.8z"/>
<circle cx="123.2" cy="102.5" r=".37"/>
<circle cx="128.8" cy="108.1" r=".39"/>
</g>
<path d="M123.2 126.9l2.1 2M126.2 127.8l.7 2.9-2.8-.8zM126.9 130.7l1.9 1.8M127.8 129.7l-1.8 1.9" fill="none" stroke="#000" stroke-width=".22"/>
<path d="M128.4 126.9l.7-.4-.4 .9z" fill="#00f"/>
<path d="M127.9 128l-.4-.5-.6 .9M128.4 126.9l.7-.4-.4 .9z" fill="none" stroke="#00f" stroke-width=".22"/>
<path d="M128.6 128l.6-.5-.3 .9z" fill="#00f"/>
<path d="M135.5 102.7l-.6 .8M128.6 128l.6-.5-.3 .9zM128.8 128.2l-.8 .8-.3-.4-.7 .8" fill="none" stroke="#00f" stroke-width=".22"/>
<g fill="#000">
<path d="M133.1 103.4l.7 2.8-2.7-.7z"/>
<circle cx="123.3" cy="126.9" r=".38"/>
<circle cx="128.9" cy="132.6" r=".37"/>
</g>
<g fill="none" stroke="#000" stroke-width=".21">
<path d="M133.1 103.4l.7 2.8-2.7-.7z"/>
<circle cx="123.3" cy="126.9" r=".38"/>
<circle cx="128.9" cy="132.6" r=".37"/>
</g>
<path d="M135.9 99.2v48.5" fill="none" stroke="#000" stroke-width=".35"/>
<path d="M130.1 102.4l2 2.1M133.1 103.4l.7 2.8-2.7-.7zM133.8 106.2l1.9 1.9M134.8 105.3l-1.9 1.8" fill="none" stroke="#000" stroke-width=".22"/>
<path d="M135.3 102.5l.7-.5-.3 .9z" fill="#00f"/>
<path d="M134.9 103.5l-.4-.4-.7 .8M135.3 102.5l.7-.5-.3 .9z" fill="none" stroke="#00f" stroke-width=".22"/>
<path d="M135.5 103.5l.7-.4-.4 .8z" fill="#00f"/>
<path d="M135.5 103.5l.7-.4-.4 .8zM135.7 103.7l-.7 .8-.3-.4-.7 .9M135.6 127.1l-.7 .9" fill="none" stroke="#00f" stroke-width=".22"/>
<g fill="#000">
<path d="M133.2 127.8l.7 2.9-2.8-.8z"/>
<circle cx="130.2" cy="102.5" r=".38"/>
<circle cx="135.8" cy="108.1" r=".38"/>
</g>
<g fill="none" stroke="#000" stroke-width=".21">
<path d="M133.2 127.8l.7 2.9-2.8-.8z"/>
<circle cx="130.2" cy="102.5" r=".38"/>
<circle cx="135.8" cy="108.1" r=".38"/>
</g>
<path d="M130.2 126.9l2.1 2M133.2 127.8l.7 2.9-2.8-.8zM133.9 130.7l1.9 1.8M134.9 129.7l-1.9 1.9" fill="none" stroke="#000" stroke-width=".22"/>
<path d="M135.5 126.9l.6-.4-.3 .9z" fill="#00f"/>
<path d="M134.9 128l-.3-.5-.7 .9M135.5 126.9l.6-.4-.3 .9z" fill="none" stroke="#00f" stroke-width=".22"/>
<path d="M135.6 128l.7-.5-.3 .9z" fill="#00f"/>
<path d="M142.9 102.7l-.7 .8M135.6 128l.7-.5-.3 .9zM135.8 128.2l-.7 .8-.3-.4-.8 .8" fill="none" stroke="#00f" stroke-width=".22"/>
<g fill="#000">
<path d="M140.5 103.4l.8 2.8-2.8-.7z"/>
<circle cx="130.4" cy="126.9" r=".38"/>
<circle cx="136" cy="132.6" r=".38"/>
</g>
<g fill="none" stroke="#000" stroke-width=".21">
<path d="M140.5 103.4l.8 2.8-2.8-.7z"/>
<circle cx="130.4" cy="126.9" r=".38"/>
<circle cx="136" cy="132.6" r=".38"/>
</g>
<path d="M143.3 99.2v48.5" fill="none" stroke="#000" stroke-width=".35"/>
<path d="M137.5 102.4l2.1 2.1M140.5 103.4l.8 2.8-2.8-.7zM141.3 106.2l1.8 1.9M142.2 105.3l-1.9 1.8" fill="none" stroke="#000" stroke-width=".22"/>
<path d="M142.8 102.5l.7-.5-.4 .9z" fill="#00f"/>
<path d="M142.2 103.5l-.3-.4-.7 .8M142.8 102.5l.7-.5-.4 .9z" fill="none" stroke="#00f" stroke-width=".22"/>
<path d="M142.9 103.5l.7-.4-.3 .8z" fill="#00f"/>
<path d="M142.9 103.5l.7-.4-.3 .8zM143.1 103.7l-.7 .8-.4-.4-.6 .9M143 127.1l-.6 .9" fill="none" stroke="#00f" stroke-width=".22"/>
<g fill="#000">
<path d="M140.6 127.8l.8 2.9-2.8-.8z"/>
<circle cx="137.7" cy="102.5" r=".37"/>
<circle cx="143.3" cy="108.1" r=".38"/>
</g>
<g fill="none" stroke="#000" stroke-width=".21">
<path d="M140.6 127.8l.8 2.9-2.8-.8z"/>
<circle cx="137.7" cy="102.5" r=".37"/>
<circle cx="143.3" cy="108.1" r=".38"/>
</g>
<path d="M137.6 126.9l2.1 2M140.6 127.8l.8 2.9-2.8-.8zM141.4 130.7l1.9 1.8M142.3 129.7l-1.9 1.9" fill="none" stroke="#000" stroke-width=".22"/>
<path d="M142.9 126.9l.7-.4-.4 .9z" fill="#00f"/>
<path d="M142.4 128l-.4-.5-.6 .9M142.9 126.9l.7-.4-.4 .9z" fill="none" stroke="#00f" stroke-width=".22"/>
<path d="M143 128l.7-.5-.3 .9z" fill="#00f"/>
<path d="M150 102.7l-.7 .8M143 128l.7-.5-.3 .9zM143.2 128.2l-.7 .8-.3-.4-.7 .8" fill="none" stroke="#00f" stroke-width=".22"/>
<g fill="#000">
<path d="M147.6 103.4l.7 2.8-2.8-.7z"/>
<circle cx="137.7" cy="126.9" r=".38"/>
<circle cx="143.4" cy="132.6" r=".36"/>
</g>
<g fill="none" stroke="#000" stroke-width=".21">
<path d="M147.6 103.4l.7 2.8-2.8-.7z"/>
<circle cx="137.7" cy="126.9" r=".38"/>
<circle cx="143.4" cy="132.6" r=".36"/>
</g>
<path d="M150.3 99.2l.1 48.5" fill="none" stroke="#000" stroke-width=".35"/>
<path d="M144.6 102.4l2 2.1M147.6 103.4l.7 2.8-2.8-.7zM148.3 106.2l1.9 1.9M149.3 105.3l-1.9 1.8" fill="none" stroke="#000" stroke-width=".22"/>
<path d="M149.8 102.5l.7-.5-.3 .9z" fill="#00f"/>
<path d="M149.3 103.5l-.3-.4-.7 .8M149.8 102.5l.7-.5-.3 .9z" fill="none" stroke="#00f" stroke-width=".22"/>
<path d="M150 103.5l.7-.4-.4 .8z" fill="#00f"/>
<path d="M149.5 104.5l-.3-.4-.7 .9M150 103.5l.7-.4-.4 .8zM150.1 103.7l-.7 .8M150.1 127.1l-.7 .9" fill="none" stroke="#00f" stroke-width=".22"/>
<g fill="#000">
<path d="M145.6 129.9l2.1-2.1 .7 2.9z"/>
<circle cx="144.7" cy="102.5" r=".36"/>
<circle cx="150.3" cy="108.1" r=".39"/>
</g>
<g fill="none" stroke="#000" stroke-width=".21">
<path d="M145.6 129.9l2.1-2.1 .7 2.9z"/>
<circle cx="144.7" cy="102.5" r=".36"/>
<circle cx="150.3" cy="108.1" r=".39"/>
</g>
<path d="M144.6 126.9l2.1 2M145.6 129.9l2.1-2.1 .7 2.9zM148.4 130.7l1.8 1.8M149.4 129.7l-1.9 1.9" fill="none" stroke="#000" stroke-width=".22"/>
<path d="M149.9 126.9l.7-.4-.4 .9z" fill="#00f"/>
<path d="M149.4 128l-.3-.5-.7 .9M149.9 126.9l.7-.4-.4 .9z" fill="none" stroke="#00f" stroke-width=".22"/>
<path d="M150.1 128l.7-.5-.4 .9z" fill="#00f"/>
<path d="M150.1 128l.7-.5-.4 .9zM150.2 128.2l-.6 .8-.4-.4-.7 .8" fill="none" stroke="#00f" stroke-width=".22"/>
<g fill="#000">
<circle cx="144.8" cy="126.9" r=".39"/>
<circle cx="150.4" cy="132.6" r=".36"/>
</g>
<g fill="none" stroke="#000" stroke-width=".21">
<circle cx="144.8" cy="126.9" r=".39"/>
<circle cx="150.4" cy="132.6" r=".36"/>
</g>
<path d="M112.7 103.6h3.3v8h-3.3z" fill="#fff"/>
<g font-size="4.2">
<text x="20" y="44.6">In-message Error Detection in Time-multiplexing Application</text>
<text x="20" y="51.5">If we take the 1/2 duty time-multiplexing application as an example, the circuit is shown as</text>
<text x="20" y="58.8">figure 5. Two rows of LEDs share the same LED supply voltage, V</text>
<text x="149.1" y="58.8">. By changing the</text>
<text x="20" y="66.1">MOSFET switch, the voltage of V</text>
<text x="88.9" y="66.1">takes turns lighting up two rows of LEDs. During</text>
<text x="20" y="73.4">in-message error detection, make sure the error detection and error message of the first</text>
<text x="20" y="80.7">and the second row of LEDs are separated.</text>
<text x="66.1" y="178.9">Figure 5. Time-multiplexing circuit diagram</text>
<text x="20" y="190.8">During error detection, the power of V</text>
<text x="97.2" y="190.8">should remain stable. In addition, when short</text>
<text x="20" y="198.1">circuit error detection is being processed, the supply voltage of previous LED row should</text>
<text x="20" y="205.4">completely discharge to 0V. It is recommended to connect with the discharged resister, R1</text>
<text x="20" y="212.7">and R2, between V</text>
<text x="62.7" y="212.7">and GND to discharge the remaining V</text>
<text x="140.8" y="212.7">, as figure 5 shows.</text>
<text x="20" y="219.9">Typically, the resistance is 5.1KΩ and it can be adjusted based on the actual electric circuit</text>
<text x="20" y="227.2">situation.</text>
</g>
<text font-size="4.2" fill="#000080" x="122.6" y="154.7">LED Driver IC</text>
<g font-size="3.5">
<text x="38.9" y="32.8">______________________ MBI5039 Application Note V2.01-EN______________________</text>
<text x="85.8" y="94.5">C1</text>
<text x="98.6" y="100.2">V</text>
<text x="52.5" y="110.3">V</text>
<text x="96.6" y="108.6">R1</text>
<text x="84.5" y="119.4">C2</text>
<text x="98.3" y="124.8">V</text>
<text x="96.6" y="134">R2</text>
<text x="83.4" y="160.1">V</text>
<text x="85.3" y="280.6">©Macroblock, Inc. 2010</text>
<text x="180.7" y="280.6">8</text>
<text x="57.1" y="284.6">Floor 6-4, No. 18, Pu-Ting Rd., Hsinchu, Taiwan 30077, ROC.</text>
</g>
<text font-size="3.2" x="51.3" y="288.4">TEL: +886-3-579-0068, FAX: +886-3-579-8934, E-mail: info@mblock.com.tw</text>
<g font-size="2.8">
<text x="143.6" y="59.4">LED</text>
<text x="82.2" y="66.7">LED</text>
<text x="90.6" y="191.3">LED</text>
<text x="56" y="213.2">LED</text>
<text x="135.3" y="213.2">LED</text>
</g>
<g font-size="2.5">
<text x="55.6" y="98.9">Supply Voltage</text>
<text x="54.8" y="111.4">LED</text>
<text x="85.8" y="161.1">DD</text>
</g>
<g font-size="2.1">
<text x="100.8" y="100.6">LED1</text>
<text x="100.5" y="124.9">LED2</text>
</g>
</svg>
